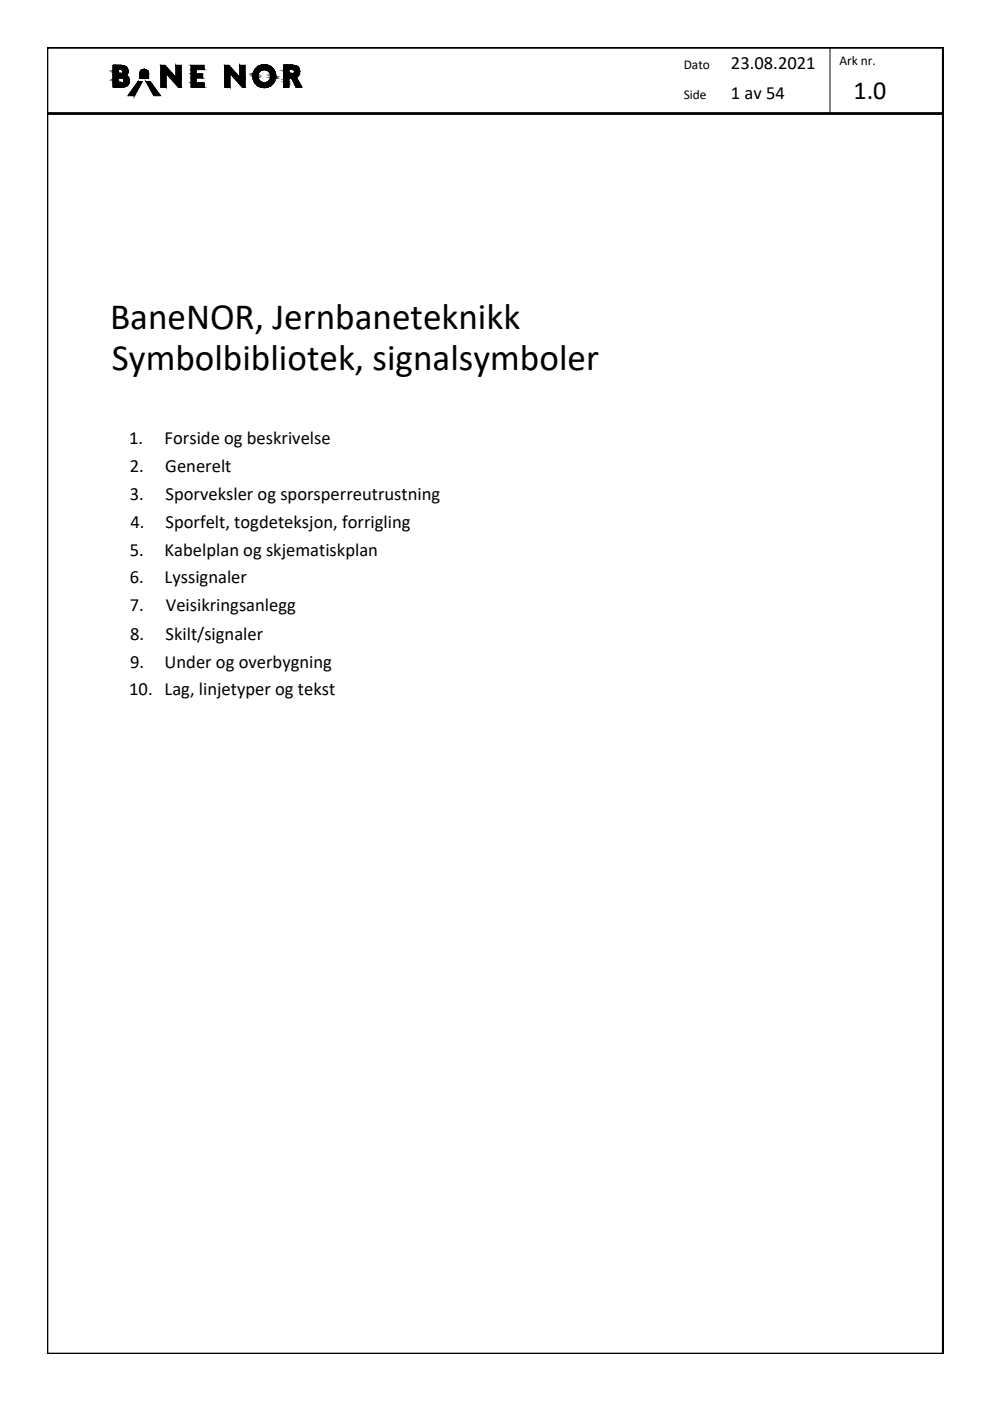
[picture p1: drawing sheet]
<svg xmlns="http://www.w3.org/2000/svg" width="210mm" height="297mm" viewBox="0 0 210 297" stroke-linecap="round" stroke-linejoin="round" font-family="sans-serif">
<!-- layer: RAMME -->
<path d="M10 10.1h190v276.9h-190zM10 24.1h189.9" fill="none" stroke="#000" stroke-width=".51"/>
<!-- layer: RAMME SYMBOLER -->
<g fill="none" stroke="#000" stroke-width=".21">
<path d="M24 13.9h.1M24.1 13.9l-.1 .1M24.3 13.9l-.3 .3M24.4 13.9l-.4 .4M24.6 13.9l-.6 .5M24.7 13.9l-.7 .7M24.8 13.9l-.8 .8M25 13.9l-1 1M25.1 15.6l-1.1 1.1M25.1 16.6l-1.1 1.1M25.1 16.7l-1.1 1.1M25.1 16.9l-1.1 1.1"/>
<path d="M25.1 17l-1.1 1.1M25.1 17.2l-1.1 1.1M25.1 17.3l-1.1 1.1M25.1 17.4l-1 1.1M25.1 17.6l-.9 .9M25.1 15.4l-1.1 1.2M25.1 15.3l-1.1 1.1M25.1 15.2l-1.1 1.1M25.1 15l-1.1 1.1M25.1 14.9l-1.1 1.1M25.1 15.7l-1.1 1.2M25.1 13.9l-1.1 1.1"/>
<path d="M25.2 17.6l-.9 .9M25.3 15.7l-1.3 1.3M25.3 13.9l-1.3 1.2M25.4 17.6l-.9 .9M25.4 15.7l-1.4 1.4M25.4 13.9l-1.4 1.4M25.5 17.6l-.9 .9M25.5 15.7l-1.5 1.6M25.5 13.9l-1.5 1.5M25.6 17.6l-.8 .9M25.7 13.9l-1.7 1.7M25.7 15.7l-1.7 1.7"/>
<path d="M25.8 17.6l-.9 .9M25.8 13.9l-1.8 1.8M26 17.6l-.9 .9M26 13.9l-2 2M26.1 13.9l-.8 .8M26.2 13.9l-.8 .8M26.3 14l-.8 .7M26.4 14l-.7 .7M26.5 14l-.7 .8M26.6 14.1l-.7 .7M26.7 14.1l-.7 .8M26.8 14.2l-.8 .8"/>
<path d="M26.8 16l-.7 .7M26.8 14.3l-.7 .8M26.9 16.1l-.7 .7M26.9 14.4l-.8 .8M26.9 15.8l-.1 .2M27 14.4l-.9 .9M27 16.1l-.8 .8M27 14.5l-3 3.1M27 16.2l-.7 .8M27.1 14.6l-2 2M27.1 15.6l-1.1 1M27.1 14.7l-1.8 1.9"/>
<path d="M27.1 14.8l-1.7 1.8M27.1 15.4l-1.2 1.2M27.1 16.3l-.8 .8M27.1 15l-1.6 1.6M27.1 15.1l-1.4 1.5M27.1 15.2l-1.3 1.4M27.2 16.3l-1 1M27.2 16.4l-2 2.1M27.3 16.5l-2 2M27.3 17.8l-.5 .5M27.3 16.6l-1.8 1.9M27.4 16.7l-1.8 1.8"/>
<path d="M27.4 19.9l.3 .4M27.4 16.8l-1.6 1.7M27.4 17.6l-.9 .8M27.4 16.9l-1.5 1.6M27.4 17.4l-1 1M27.4 17.1l-1.4 1.4M27.4 17.2l-1.2 1.3M27.4 19.9l.4 .4M27.5 19.8l.5 .5M27.5 19.7l.6 .6M27.6 19.6l.7 .7M27.7 19.5l.7 .8"/>
<path d="M27.7 19.5l.8 .8M27.8 19.4l.8 .8M27.8 19.3l.8 .8M27.9 19.2l.8 .8M28 19.1l.7 .8M28 19.1l.8 .7M28.1 19l.7 .7M28.1 18.9l.8 .7M28.2 18.8l.7 .7M28.3 18.7l.7 .7M28.3 18.6l.7 .8M28.4 18.5l.7 .8"/>
<path d="M28.4 18.5l.7 .7M28.5 18.4l.7 .7M28.6 18.3l.6 .7M28.6 18.2l.7 .7M28.7 18.1l.6 .7M28.7 18.1l.7 .6M28.8 18l.6 .6M28.9 17.9l.6 .6M28.9 17.8l.6 .6M29 17.7l.6 .6M29.1 17.6l.6 .6M29.1 17.5l.6 .6"/>
<path d="M29.2 17.4l.6 .6M29.3 17.3l.5 .6M29.4 17.3l.5 .5M29.5 17.3l.4 .4M29.7 17.3l.3 .3M29.8 17.3l.2 .2M30 17.3l.1 .1M30.1 14.8l-.3 .3M30.1 17.3h.1M30.2 14.8l-.5 .5M30.4 14.7l-.7 .8M30.6 14.7l-1 .9"/>
<path d="M30.7 14.7l-1.1 1.1M30.8 14.7l-1.2 1.2M30.9 14.8l-1.3 1.3M31 14.8l-1.4 1.4M31 17.3h.1M31.1 14.9l-1.5 1.4M31.2 17.3l-.1 .1M31.2 14.9l-1.6 1.6M31.3 15l-1.6 1.5M31.3 17.3l-.2 .2M31.3 15.1l-1.4 1.4M31.4 15.2l-1.4 1.3"/>
<path d="M31.4 15.3l-1.3 1.2M31.5 15.4l-1.2 1.1M31.5 17.3l-.3 .3M31.5 15.5l-1.1 1M31.5 15.6l-.9 .9M31.5 15.8l-.8 .7M31.5 15.9l-.6 .6M31.5 16.1l-.5 .4M31.5 16.2l-.4 .3M31.5 16.3l-.2 .2M31.5 16.5h-.1M31.6 17.3l-.4 .4"/>
<path d="M31.7 17.3l-.4 .5M31.9 17.3l-.6 .6M31.9 17.4l-.6 .6M32 17.5l-.6 .6M32 17.6l-.5 .6M32.1 17.7l-.6 .6M32.2 17.7l-.6 .6M32.2 17.8l-.6 .6M32.3 17.9l-.6 .6M32.3 18l-.6 .6M32.4 18.1l-.7 .6M32.5 18.1l-.7 .7"/>
<path d="M32.5 18.2l-.6 .7M32.6 18.3l-.7 .7M32.6 18.4l-.6 .7M32.7 18.5l-.7 .7M32.8 18.5l-.7 .8M32.8 18.6l-.7 .8M32.9 18.7l-.7 .7M32.9 18.8l-.7 .7M33 18.9l-.7 .7M33.1 19l-.8 .7M33.1 19.1l-.7 .7M33.2 19.1l-.8 .8"/>
<path d="M33.2 19.2l-.7 .8M33.3 19.3l-.8 .8M33.4 19.4l-.8 .8M33.4 19.5l-.8 .8M33.5 19.5l-.8 .8M33.5 19.6l-.6 .7M33.6 19.7l-.6 .6M33.7 19.8l-.6 .5M33.7 19.9l-.4 .4M33.8 19.9l-.4 .4M34.2 13.9h-.1M34.3 13.9l-.2 .2"/>
<path d="M34.5 13.9l-.4 .3M34.6 13.9l-.5 .5M34.7 13.9l-.6 .6M34.9 13.9l-.8 .7M35 13.9l-.9 .9M35.1 13.9l-1 1M35.1 14l-1 1.1M35.2 14.1l-1.1 1.1M35.2 16.9l-1.1 1.1M35.2 17l-1.1 1.2M35.2 17.2l-1.1 1.1M35.2 17.3l-1.1 1.2"/>
<path d="M35.2 17.5l-1 1M35.2 17.6l-.8 .9M35.2 17.8l-.7 .7M35.2 17.9l-.6 .6M35.2 18l-.4 .5M35.2 18.2l-.3 .3M35.2 18.3l-.1 .2M35.2 16.8l-1.1 1.1M35.2 16.6l-1.1 1.1M35.2 16.5l-1.1 1.1M35.2 16.3l-1.1 1.2M35.2 16.2l-1.1 1.1"/>
<path d="M35.2 16.1l-1.1 1.1M35.2 15.9l-1.1 1.1M35.2 15.8l-1.1 1.1M35.2 15.6l-1.1 1.2M35.3 14.2l-1.2 1.2M35.3 14.3l-1.2 1.2M35.4 14.3l-1.3 1.3M35.5 14.4l-1.4 1.4M35.5 14.5l-1.4 1.4M35.6 14.5l-1.5 1.6M35.7 14.6l-1.6 1.6M35.7 14.7l-1.6 1.6"/>
<path d="M35.8 14.8l-1.7 1.7M35.9 14.8l-1.8 1.8M35.9 14.9l-.6 .7M36 15l-.7 .7M36.1 15.1l-.7 .6M36.1 15.1l-.6 .7M36.2 15.2l-.7 .7M36.3 15.3l-.7 .7M36.3 15.4l-.6 .7M36.4 15.4l-.7 .7M36.5 15.5l-.7 .7M36.5 15.6l-.6 .7"/>
<path d="M36.6 15.7l-.7 .6M36.7 15.7l-.7 .7M36.7 15.8l-.6 .7M36.8 15.9l-.7 .7M36.9 16l-.7 .6M36.9 16.1l-.6 .6M37 16.1l-.7 .7M37.1 16.2l-.7 .7M37.1 16.3l-.7 .6M37.2 16.3l-.7 .7M37.4 13.9l-.1 .1M37.6 13.9l-.3 .2"/>
<path d="M37.7 13.9l-.4 .4M37.8 13.9l-.5 .5M38 13.9l-.7 .6M38.1 13.9l-.8 .8M38.3 13.9l-1 .9M38.4 13.9l-1.1 1.1M38.4 14l-1.1 1.1M38.4 14.1l-1.1 1.1M38.4 14.3l-1.1 1.1M38.4 14.4l-1.1 1.1M38.4 14.6l-1.1 1.1M38.4 14.7l-1.1 1.1"/>
<path d="M38.4 14.8l-1.1 1.2M38.4 15l-1.1 1.1M38.4 15.1l-1.1 1.1M38.4 15.3l-1.8 1.8M38.4 15.4l-1.7 1.8M38.4 15.5l-1.7 1.7M38.4 15.7l-1.6 1.6M38.4 15.8l-1.5 1.6M38.4 16l-1.5 1.5M38.4 16.1l-1.4 1.4M38.4 16.3l-1.3 1.3M38.4 16.4l-1.3 1.3"/>
<path d="M38.4 16.5l-1.2 1.3M38.4 16.7l-1.1 1.2M38.4 16.8l-1.1 1.1M38.4 17l-1 1M38.4 17.1l-1 1M38.4 17.3l-.9 .8M38.4 17.4l-.8 .8M38.4 17.5l-.7 .8M38.4 17.7l-.7 .7M38.4 17.8l-.6 .6M38.4 18l-.5 .5M38.4 18.1l-.3 .4"/>
<path d="M38.4 18.2l-.2 .3M38.4 18.4l-.1 .1M40.6 13.9h-.1M40.7 13.9l-.2 .2M40.9 13.9l-.4 .3M41 13.9l-.5 .5M41.1 13.9l-.6 .6M41.3 13.9l-.8 .7M41.4 13.9l-.9 .9M41.6 13.9l-1.1 1M41.6 15.2l-1.1 1.1M41.6 16.6l-1.1 1.1"/>
<path d="M41.6 16.8l-1.1 1.1M41.6 16.9l-1.1 1.1M41.6 17l-1.1 1.2M41.6 17.2l-1.1 1.1M41.6 17.3l-1.1 1.2M41.6 17.5l-1 1M41.6 15.5l-1.1 1.1M41.6 15.4l-1.1 1.1M41.6 15.1l-1.1 1.1M41.6 14.9l-1.1 1.2M41.6 14.8l-1.1 1.1M41.6 15.6l-1.1 1.2"/>
<path d="M41.7 17.6l-.9 .9M41.7 13.9l-1.2 1.2M41.8 15.6l-1.3 1.3M41.8 17.6l-.9 .9M41.8 13.9l-1.3 1.3M41.9 15.6l-1.4 1.4M42 17.6l-.9 .9M42 13.9l-1.5 1.5M42.1 15.6l-1.6 1.6M42.1 17.6l-.9 .9M42.1 13.9l-1.6 1.6M42.2 15.6l-1.7 1.7"/>
<path d="M42.2 17.6l-.8 .9M42.3 13.9l-1.8 1.7M42.3 15.6l-1.8 1.9M42.4 17.6l-.9 .9M42.4 13.9l-1.9 1.9M42.5 15.6l-2 2M42.5 17.6l-.9 .9M42.6 13.9l-.9 .9M42.6 15.6l-.9 .9M42.7 13.9l-.9 .9M42.7 17.6l-.9 .9M42.8 15.6l-.9 .9"/>
<path d="M42.8 17.6l-.9 .9M42.8 13.9l-.9 .9M42.9 15.6l-.9 .9M43 15.7l-.9 .8M43 15.9l-.7 .6M43 16l-.6 .5M43 16.1l-.4 .4M43 16.3l-.3 .2M43 16.4l-.2 .1M43 17.6l-.9 .9M43 13.9l-.9 .9M43.1 17.6l-.9 .9"/>
<path d="M43.1 13.9l-.9 .9M43.2 17.6l-.9 .9M43.3 14.7l-.1 .1M43.3 14.6l-.2 .2M43.3 14.4l-.4 .4M43.3 14.3l-.5 .5M43.3 14.1l-.7 .7M43.3 14l-.8 .8M43.3 13.9l-.9 .9M43.3 17.6l-.8 .9M43.3 17.8l-.7 .7M43.3 17.9l-.5 .6"/>
<path d="M43.3 18l-.4 .5M43.3 18.2l-.2 .3M43.3 18.3l-.1 .2M47.7 13.9h-.1M47.9 13.9l-.3 .2M48 13.9l-.4 .3M48.1 13.9l-.5 .5M48.3 13.9l-.7 .6M48.4 13.9l-.8 .7M48.6 13.9l-1 .9M48.6 13.9l-1 1M48.7 14l-1.1 1.1"/>
<path d="M48.7 14.1l-1.1 1.1M48.8 16.9l-1.2 1.1M48.8 17l-1.2 1.2M48.8 17.2l-1.2 1.1M48.8 17.3l-1.2 1.2M48.8 17.5l-1 1M48.8 17.6l-.9 .9M48.8 17.8l-.7 .7M48.8 17.9l-.6 .6M48.8 18l-.5 .5M48.8 18.2l-.3 .3M48.8 18.3l-.2 .2"/>
<path d="M48.8 18.4l-.1 .1M48.8 16.8l-1.2 1.1M48.8 16.6l-1.2 1.1M48.8 16.5l-1.2 1.1M48.8 16.3l-1.2 1.2M48.8 16.2l-1.2 1.1M48.8 16.1l-1.2 1.1M48.8 15.9l-1.2 1.1M48.8 15.8l-1.2 1.1M48.8 15.6l-1.2 1.1M48.8 14.2l-1.2 1.2M48.9 14.3l-1.3 1.2"/>
<path d="M49 14.3l-1.4 1.3M49 14.4l-1.4 1.4M49.1 14.5l-1.5 1.4M49.1 14.5l-1.5 1.6M49.2 14.6l-1.6 1.6M49.3 14.7l-1.7 1.6M49.4 14.8l-1.8 1.7M49.4 14.8l-1.8 1.8M49.5 14.9l-.7 .7M49.6 15l-.7 .7M49.6 15.1l-.7 .6M49.7 15.1l-.7 .7"/>
<path d="M49.7 15.2l-.6 .7M49.8 15.3l-.7 .7M49.9 15.4l-.7 .7M50 15.4l-.7 .7M50 15.5l-.7 .7M50.1 15.6l-.7 .7M50.1 15.7l-.6 .6M50.2 15.7l-.7 .7M50.3 15.8l-.7 .7M50.4 15.9l-.7 .7M50.4 16l-.7 .6M50.5 16.1l-.7 .6"/>
<path d="M50.5 16.1l-.6 .7M50.6 16.2l-.7 .7M50.7 16.3l-.7 .6M50.7 16.3l-.6 .7M51 13.9l-.2 .1M51.1 13.9l-.3 .2M51.2 13.9l-.4 .4M51.4 13.9l-.6 .5M51.5 13.9l-.7 .6M51.7 13.9l-.9 .8M51.8 13.9l-1 .9M52 13.9l-1.2 1.1"/>
<path d="M52 14l-1.2 1.1M52 14.1l-1.2 1.1M52 14.3l-1.2 1.1M52 14.4l-1.2 1.1M52 14.6l-1.2 1.1M52 14.7l-1.2 1.1M52 14.8l-1.2 1.2M52 15l-1.2 1.1M52 15.1l-1.2 1.1M52 15.3l-1.9 1.8M52 15.4l-1.8 1.8M52 15.5l-1.7 1.7"/>
<path d="M52 15.7l-1.7 1.6M52 15.8l-1.6 1.6M52 16l-1.5 1.5M52 16.1l-1.5 1.4M52 16.3l-1.4 1.3M52 16.4l-1.3 1.3M52 16.5l-1.3 1.3M52 16.7l-1.2 1.2M52 16.8l-1.1 1.1M52 17l-1.1 1M52 17.1l-1 1M52 17.2l-.9 .9"/>
<path d="M52 17.4l-.9 .8M52 17.5l-.8 .8M52 17.7l-.7 .7M52 17.8l-.7 .6M52 18l-.5 .5M52 18.1l-.4 .4M52 18.2l-.2 .3M52 18.4l-.1 .1M54.6 14.2l-.5 .5M54.7 16.3l-.9 .9M54.7 16.2l-.9 .8M54.7 16l-1 .9"/>
<path d="M54.7 16.4l-.9 .8M54.7 15.8l-1 1M54.7 16.5l-.8 .8M54.7 16.6l-.7 .8M54.7 15.6l-1 1.1M54.8 14l-.9 .9M54.8 16.7l-.8 .8M54.8 16.8l-.7 .8M54.9 16.9l-.8 .8M54.9 17l-.7 .7M55 17.1l-.7 .7M55.1 17.2l-.8 .7"/>
<path d="M55.1 13.9l-1.3 1.3M55.2 17.2l-.8 .8M55.2 17.3l-.7 .7M55.3 13.8l-1.6 1.6M55.3 17.3l-.7 .8M55.4 17.4l-.7 .7M55.5 13.8l-1.8 1.8M55.5 17.4l-.8 .8M55.6 17.5l-.8 .8M55.7 13.7l-2.1 2.1M55.7 17.5l-.8 .8M55.8 13.7l-2.2 2.2"/>
<path d="M55.9 17.5l-.9 .9M56 17.5l-.9 .9M56 13.7l-2.4 2.4M56.1 13.7l-2.5 2.5M56.1 17.5l-.9 .9M56.3 13.7l-2.7 2.7M56.3 17.5l-1 1M56.4 13.7l-2.8 2.8M56.5 17.4l-1.1 1.1M56.5 13.7l-2.9 2.9M56.6 13.8l-1.1 1.1M56.7 17.3l-1.2 1.2"/>
<path d="M56.7 13.8l-1 1M56.8 13.9l-.9 .9M56.9 13.9l-.9 .9M57 13.9l-.8 .9M57.1 14l-.8 .8M57.2 14l-.8 .8M57.3 16.9l-.5 .5M57.3 14.1l-.8 .7M57.4 14.1l-.8 .8M57.5 14.2l-.8 .8M57.6 14.3l-.8 .7M57.6 14.3l-.7 .8"/>
<path d="M57.7 14.4l-.7 .7M57.8 14.4l-.8 .8M57.8 14.5l-.7 .8M57.9 14.6l-.7 .8M58 14.7l-.8 .7M58 14.8l-.7 .7M58.1 17.5l-.7 .7M58.1 14.8l-.8 .8M58.1 14.9l-.8 .8M58.2 17.3l-1 1M58.2 15l-.8 .8M58.3 15.1l-.9 .9"/>
<path d="M58.3 15.2l-.9 .9M58.3 17l-1.4 1.4M58.3 15.3l-.9 .9M58.4 15.4l-1 1M58.4 16.8l-1.7 1.7M58.4 15.5l-1.1 1.1M58.4 15.6l-1.2 1.2M58.4 16.6l-1.9 1.9M58.4 15.8l-2.8 2.7M58.4 16.5l-2 2.1M58.5 15.9l-2.7 2.7M58.5 16l-2.6 2.6"/>
<path d="M58.5 16.2l-2.5 2.4M58.5 16.3l-2.3 2.3M60.2 13.9h-.1M60.3 13.9l-.2 .2M60.5 13.9l-.4 .3M60.6 13.9l-.5 .5M60.7 13.9l-.6 .6M60.9 13.9l-.8 .7M61 13.9l-.9 .9M61.2 13.9l-1.1 1M61.2 16.6l-1.1 1.1M61.2 16.8l-1.1 1.1"/>
<path d="M61.2 16.9l-1.1 1.1M61.2 17l-1.1 1.2M61.2 17.2l-1.1 1.1M61.2 17.3l-1.1 1.2M61.2 17.5l-.9 1M61.2 17.6l-.8 .9M61.2 17.8l-.7 .7M61.2 17.9l-.5 .6M61.2 18l-.4 .5M61.2 18.2l-.2 .3M61.2 18.3l-.1 .2M61.2 15.6l-1.1 1.1"/>
<path d="M61.2 15.5l-1.1 1.1M61.2 15.4l-1.1 1.1M61.2 15.2l-1.1 1.1M61.2 15.1l-1.1 1.1M61.2 14.9l-1.1 1.2M61.2 14.8l-1.1 1.1M61.3 13.9l-1.2 1.2M61.3 15.7l-1.2 1.2M61.4 13.9l-1.3 1.3M61.5 15.7l-1.4 1.3M61.6 13.9l-1.5 1.5M61.6 15.7l-1.5 1.5"/>
<path d="M61.7 13.9l-1.6 1.6M61.8 15.7l-1.7 1.6M61.9 13.9l-1.8 1.7M61.9 15.7l-1.8 1.8M62 13.9l-1.9 1.9M62 15.7l-1.9 1.9M62.2 13.9l-.9 .8M62.3 13.9l-.9 .8M62.4 13.9l-.8 .8M62.5 13.9l-.8 .8M62.7 13.9l-.9 .8M62.8 14l-.8 .7"/>
<path d="M62.8 16.4l-.7 .8M62.9 14l-.8 .8M62.9 16.5l-.7 .7M62.9 16.6l-.7 .7M62.9 14.1l-.7 .7M63 16.7l-.7 .7M63 16.8l-.7 .7M63 14.1l-.7 .8M63.1 16.9l-.7 .7M63.1 14.2l-.7 .7M63.1 17l-.7 .7M63.2 17.1l-.8 .7"/>
<path d="M63.2 14.2l-.8 .8M63.2 17.2l-.7 .7M63.3 16.1l-.2 .1M63.3 14.3l-.9 .8M63.3 17.3l-.8 .7M63.3 14.4l-.9 .9M63.4 17.3l-.8 .8M63.4 14.5l-2.1 2.1M63.4 15.9l-.5 .4M63.4 17.4l-.8 .8M63.4 14.6l-2 2M63.5 14.7l-1.9 1.9"/>
<path d="M63.5 17.5l-.8 .8M63.5 15.6l-1.4 1.4M63.5 14.8l-1.8 1.8M63.5 17.6l-.8 .8M63.5 14.9l-1.7 1.7M63.5 15.3l-1.5 1.6M63.5 15.5l-1.5 1.5M63.5 15l-1.6 1.7M63.5 15.2l-1.5 1.6M63.5 17.7l-.7 .8M63.6 17.8l-.7 .7M63.6 17.9l-.5 .6"/>
<path d="M63.7 18l-.5 .5M63.8 18.1l-.4 .4M63.8 18.1l-.3 .4M63.9 18.3l-.3 .2M63.9 18.3l-.1 .2M64 18.4l-.1 .1M176 10.1v14M27.2 20.2l.1 .1M27.2 20.1l.2 .2M27.3 20l.3 .3M33.8 20l-.2 .3M33.9 20.1l-.2 .2"/>
<path d="M34 20.2l-.1 .1"/>
</g>
<g fill="#000" stroke="#000" stroke-width=".21">
<path d="M25.6 15.7h1.4zM25.8 16.6h1.5zM25.8 17.6h1.6zM26.1 15.4h1zM34.1 15.5h1.1v3zM36 16.5h2.4v2zM40.5 17.6h2.8v.9zM47.6 15.5h1.2v3zM49.6 16.5h2.4v2zM55.5 18.5h1zM55.8 13.7h.5zM60.1 18.5h.2z"/>
<path d="M62 14.7h1.5zM62.2 14.8h1.3z"/>
<path d="M24 17.6h1.1zM24 17.6h1.1z"/>
<path d="M24 14.7h1.1zM24 14.7h1.1z"/>
<path d="M24 14.7l1.1 .1zM24 14.7l1.1 .1z"/>
<path d="M24 14.8l1.1 .1zM24 14.8l1.1 .1z"/>
<path d="M24 14.9l1.1 .1v-.1zM24 14.9l1.1 .1h-1.1z"/>
<path d="M24 15l1.1 .3v-.3zM24 15l1.1 .3h-1.1z"/>
<path d="M24 15.3l1.1 .2v-.2zM24 15.3l1.1 .2h-1.1z"/>
<path d="M24 15.5l1.1 .1zM24 15.5l1.1 .1z"/>
<path d="M24 15.6l1.1 .1zM24 15.6l1.1 .1z"/>
<path d="M24 16.6h1.1zM24 16.6h1.1z"/>
<path d="M24 16.6h1.1zM24 16.6h1.1z"/>
<path d="M24 16.6l1.1 .1zM24 16.6l1.1 .1z"/>
<path d="M24 16.7l1.1 .2v-.2zM24 16.7l1.1 .2h-1.1z"/>
<path d="M24 16.9l1.1 .3v-.3zM24 16.9l1.1 .3h-1.1z"/>
<path d="M24 17.2l1.1 .2v-.2zM24 17.2l1.1 .2h-1.1z"/>
<path d="M24 17.4l1.1 .1zM24 17.4l1.1 .1z"/>
<path d="M24 17.5l1.1 .1zM24 17.5l1.1 .1z"/>
<path d="M24 15.7h1.1zM24 15.7h1.1z"/>
<path d="M24 13.9h1.8zM24 13.9h1.8z"/>
<path d="M24 13.9h2zM24 13.9h2z"/>
<path d="M24 13.9l2.4 .1zM24 13.9l2.4 .1z"/>
<path d="M24 14l2.6 .1-.2-.1zM24 14l2.6 .1h-2.6z"/>
<path d="M24 18.4h2.4zM24 18.4l2.1 .1z"/>
<path d="M24 14.1l2.8 .2-.2-.2zM24 14.1l2.8 .2h-2.8z"/>
<path d="M24 18.4h2.6zM24 18.4h2.4z"/>
<path d="M24 16h2.7zM24 16h2.8z"/>
<path d="M24 16h2.8zM24 16h2.8z"/>
<path d="M24 16l2.8 .1zM24 16l2.8 .1z"/>
<path d="M24 15.9h2.8zM24 15.9l2.8 .1z"/>
<path d="M24 14.3l3 .1-.2-.1zM24 14.3l3 .1h-3z"/>
<path d="M24 16.1h2.9zM24 16.1h2.9z"/>
<path d="M24 18.3h2.8zM24 18.3l2.6 .1z"/>
<path d="M24 15.9h2.9zM24 15.9h2.8z"/>
<path d="M24 15.8h2.9zM24 15.8l2.9 .1z"/>
<path d="M24 16.1l3.1 .1-.2-.1zM24 16.1l3.1 .1h-3.1z"/>
<path d="M24 14.4l3.1 .3-.1-.3zM24 14.4l3.1 .3h-3.1z"/>
<path d="M25.7 15.7h1.3zM25.6 15.7h1.4zM25.6 15.7h1.4z"/>
<path d="M25.6 15.7h1.4zM25.6 15.7h1.4z"/>
<path d="M24 15.7h3zM24 15.7l2.9 .1z"/>
<path d="M25.8 15.6h1.2zM25.7 15.7h1.3z"/>
<path d="M24 18.1l2.8 .2 .2-.2zM24 18.1l2.8 .2h-2.8z"/>
<path d="M25.9 15.6h1.2zM25.8 15.6h1.2z"/>
<path d="M24 14.7h3.1zM24 14.7h3.1z"/>
<path d="M25.6 14.7h1.5zM25.6 14.7h1.5z"/>
<path d="M25.6 14.7h1.5zM25.6 14.7h1.5z"/>
<path d="M25.9 15.5h1.2zM25.9 15.6h1.2z"/>
<path d="M25.7 14.7l1.4 .1zM25.7 14.7l1.4 .1z"/>
<path d="M25.8 14.8l1.3 .1zM25.8 14.8l1.3 .1z"/>
<path d="M26 15.5h1.1zM26 15.5h1.1z"/>
<path d="M24 16.2l3.2 .2-.1-.2zM24 16.2l3.2 .2h-3.2z"/>
<path d="M25.9 14.9h1.2zM25.9 14.9h1.2z"/>
<path d="M26 14.9l1.1 .1zM26 14.9l1.1 .1z"/>
<path d="M26 15l1.1 .1v-.1zM26 15l1.1 .1h-1z"/>
<path d="M26.1 15.1h1zM26.1 15.1h1z"/>
<path d="M26.1 15.1l1 .1zM26.1 15.1l1 .1z"/>
<path d="M26.1 15.2h1zM26.1 15.2h1zM26.1 15.2h1zM26.1 15.2h1zM26.1 15.2h1zM26.1 15.2h1zM26.1 15.2h1zM26.1 15.2h1z"/>
<path d="M26.1 15.2l1 .2v-.2zM26.1 15.2l1 .2h-1zM26 15.4h1.1z"/>
<path d="M26 15.4l1.1 .1v-.1zM26 15.4l1.1 .1h-1.1z"/>
<path d="M24 17.9l3 .2 .2-.2zM24 17.9l3 .2h-3z"/>
<path d="M24 16.4l3.3 .2-.1-.2zM24 16.4l3.3 .2h-3.3z"/>
<path d="M25.8 16.6h1.5zM25.8 16.6h1.5zM25.8 16.6h1.5z"/>
<path d="M25.9 16.6h1.4zM25.9 16.6h1.4z"/>
<path d="M26 16.6h1.3zM26 16.6h1.3z"/>
<path d="M26 16.6l1.3 .1zM26 16.6l1.3 .1z"/>
<path d="M24 17.7l3.2 .2 .1-.2zM24 17.7l3.2 .2h-3.2z"/>
<path d="M26.1 16.7l1.3 .1-.1-.1zM26.1 16.7l1.3 .1h-1.2z"/>
<path d="M26 17.6h1.4zM25.8 17.6h1.6zM25.8 17.6h1.6z"/>
<path d="M25.8 17.6h1.6zM25.8 17.6h1.6z"/>
<path d="M24 17.6h3.4zM24 17.6l3.3 .1z"/>
<path d="M26.2 16.8l1.2 .1zM26.2 16.8l1.2 .1z"/>
<path d="M26.1 17.5h1.3zM26 17.6h1.4z"/>
<path d="M26.2 16.9l1.2 .1v-.1zM26.2 16.9l1.2 .1h-1.1z"/>
<path d="M26.3 17h1.1zM26.3 17h1.1z"/>
<path d="M26.2 17.4l1.2 .1zM26.2 17.4l1.2 .1h-1.3z"/>
<path d="M26.1 17.5h1.3zM26.1 17.5h1.3z"/>
<path d="M26.3 17l1.1 .1zM26.3 17l1.1 .1zM26.3 17.1h1.1zM26.3 17.1h1.1zM26.3 17.1h1.1zM26.3 17.1h1.1z"/>
<path d="M26.3 17.1h1.1zM26.3 17.1h1.1z"/>
<path d="M26.3 17.1l1.1 .1zM26.3 17.1l1.1 .1z"/>
<path d="M26.3 17.2h1.1zM26.3 17.2h1.1z"/>
<path d="M26.3 17.2l1.1 .2v-.2zM26.3 17.2l1.1 .2h-1.2z"/>
<path d="M29.3 17.3l-.8 3 1.6-3zM29.3 17.3l-.8 3h-1.4z"/>
<path d="M30.5 14.7h.2zM30.4 14.7h.3z"/>
<path d="M30.4 14.7h.4zM30.4 14.7h.4z"/>
<path d="M30.4 14.7h.4zM30.3 14.7h.5z"/>
<path d="M30.3 14.7l.7 .1zM30.1 14.8h.9z"/>
<path d="M30.1 14.8l1 .1zM30.1 14.9h1z"/>
<path d="M30.1 14.9l1.1 .1zM29.9 15h1.3z"/>
<path d="M29.9 15h1.4zM29.9 15h1.4z"/>
<path d="M29.9 15l1.5 .2-.1-.2zM29.9 15l1.5 .2h-1.6z"/>
<path d="M29.8 15.2l1.6 .1zM29.8 15.2l1.6 .1z"/>
<path d="M29.7 15.3l1.8 .1-.1-.1zM29.7 15.3l1.8 .1h-1.8z"/>
<path d="M29.7 15.4l1.8 .1zM29.7 15.4l1.8 .1z"/>
<path d="M29.6 16.5h1.9zM29.6 16.5h1.9z"/>
<path d="M29.7 15.5l1.8 .1zM29.7 15.5l1.8 .1z"/>
<path d="M29.6 15.6h1.9zM29.6 15.6h1.9z"/>
<path d="M29.6 15.6h1.9zM29.6 15.6h1.9zM29.6 15.6h1.9zM29.6 15.6h1.9zM29.6 15.6h1.9zM29.6 15.6h1.9zM29.6 15.6h1.9zM29.6 15.6h1.9z"/>
<path d="M29.6 15.6h1.9zM29.6 15.6h1.9z"/>
<path d="M29.6 15.6l1.9 .1zM29.6 15.6l1.9 .1z"/>
<path d="M29.6 15.7h1.9zM29.6 15.7h1.9z"/>
<path d="M29.6 15.7h1.9zM29.6 15.7h1.9z"/>
<path d="M29.6 15.7l1.9 .1zM29.6 15.7l1.9 .1z"/>
<path d="M29.6 15.8h1.9zM29.6 15.8h1.9z"/>
<path d="M29.6 15.8l1.9 .2v-.2zM29.6 15.8l1.9 .2h-1.9z"/>
<path d="M29.6 16l1.9 .1zM29.6 16l1.9 .1z"/>
<path d="M29.6 16.1l1.9 .2v-.2zM29.6 16.1l1.9 .2h-1.9z"/>
<path d="M29.6 16.3h1.9zM29.6 16.3h1.9z"/>
<path d="M29.6 16.3l1.9 .1zM29.6 16.3l1.9 .1z"/>
<path d="M29.6 16.4l1.9 .1zM29.6 16.4l1.9 .1z"/>
<path d="M29.6 16.5h1.9zM29.6 16.5h1.9z"/>
<path d="M29.6 16.5h1.9zM29.6 16.5h1.9z"/>
<path d="M29.6 16.5h1.9zM29.6 16.5h1.9z"/>
<path d="M31 17.3l3 3-2.1-3zM31 17.3l3 3h-1.4z"/>
<path d="M34.1 13.9l2.4 1.6-1.5-1.6zM34.1 13.9l2.4 1.6h-2.4z"/>
<path d="M34.1 18.5h1.1zM34.1 15.5l1.1 3h-1.1z"/>
<path d="M35.2 15.5l2.1 1-.8-1zM35.2 15.5l2.1 1h-1.3z"/>
<path d="M37.3 13.9l1.1 2.6v-2.6zM37.3 13.9l1.1 2.6h-1.1z"/>
<path d="M37.8 18.5h.6zM36 16.5l2.4 2h-.6z"/>
<path d="M40.5 14.8l1.1 .8v-.8zM40.5 14.8l1.1 .8h-1.1z"/>
<path d="M40.5 16.5l1.1 1.1v-1.1zM40.5 16.5l1.1 1.1h-1.1z"/>
<path d="M40.5 15.6l2.5 .9v-.9zM40.5 15.6l2.5 .9h-2.5z"/>
<path d="M40.5 13.9l2.8 .9v-.9zM40.5 13.9l2.8 .9h-2.8z"/>
<path d="M40.5 18.5h2.8zM40.5 17.6l2.8 .9h-2.8z"/>
<path d="M47.6 13.9l2.4 1.6-1.5-1.6zM47.6 13.9l2.4 1.6h-2.4z"/>
<path d="M47.6 18.5h1.2zM47.6 15.5l1.2 3h-1.2z"/>
<path d="M48.8 15.5l2 1-.8-1zM48.8 15.5l2 1h-1.2z"/>
<path d="M50.8 13.9l1.2 2.6v-2.6zM50.8 13.9l1.2 2.6h-1.2z"/>
<path d="M51.4 18.5h.6zM49.6 16.5l2.4 2h-.6z"/>
<path d="M53.6 16.1l1.1 .3v-.3zM53.6 16.1l1.1 .3h-1.1z"/>
<path d="M53.6 15.9h1.1zM53.6 15.9h1.1z"/>
<path d="M53.6 15.9l1.1 .2v-.2zM53.6 15.9l1.1 .2h-1.1z"/>
<path d="M53.6 16.4h1.1zM53.6 16.4h1.1z"/>
<path d="M53.6 16.4l1.1 .2v-.2zM53.6 16.4l1.1 .2h-1.1z"/>
<path d="M53.6 15.6l1.1 .3v-.3zM53.6 15.6l1.1 .3h-1.1z"/>
<path d="M53.6 16.6l1.2 .1zM53.6 16.6l1.2 .1z"/>
<path d="M53.7 15.6h1.1zM53.7 15.6h1z"/>
<path d="M53.7 16.7l1.2 .2-.1-.2zM53.7 16.7l1.2 .2h-1.2z"/>
<path d="M53.7 15.4l1.1 .2 .1-.2zM53.7 15.4l1.1 .2h-1.1z"/>
<path d="M53.7 16.9h1.2zM53.7 16.9h1.2z"/>
<path d="M53.7 15.4h1.2zM53.7 15.4h1.2z"/>
<path d="M53.7 16.9l1.3 .2-.1-.2zM53.7 16.9l1.3 .2h-1.2z"/>
<path d="M53.8 15.2l1.1 .2 .1-.2zM53.8 15.2l1.1 .2h-1.2z"/>
<path d="M53.8 17.1h1.3zM53.8 17.1h1.3z"/>
<path d="M53.8 15.2h1.3zM53.8 15.2h1.2z"/>
<path d="M53.8 17.1l1.5 .2-.2-.2zM53.8 17.1l1.5 .2h-1.4z"/>
<path d="M53.9 15h1.4zM53.9 15h1.4z"/>
<path d="M53.9 15l1.2 .2 .2-.2zM53.9 15l1.2 .2h-1.3z"/>
<path d="M53.9 17.3h1.4zM53.9 17.3h1.4z"/>
<path d="M53.9 17.3l1.6 .1-.2-.1zM53.9 17.3l1.6 .1h-1.5z"/>
<path d="M54 14.9l1.3 .1 .2-.1zM54 14.9l1.3 .1h-1.4z"/>
<path d="M54 17.4l1.8 .1zM54 17.4l1.8 .1z"/>
<path d="M55.5 18.5l.8 .1zM55.8 18.6h.5z"/>
<path d="M54 14.8h1.8zM54 14.8l1.5 .1z"/>
<path d="M54 17.5h1.9zM54 17.5h1.9z"/>
<path d="M54 14.8h1.9zM54 14.8h1.8z"/>
<path d="M54 17.5h2zM54 17.5h2z"/>
<path d="M54 14.8h2zM54 14.8h1.9z"/>
<path d="M55.8 13.7l.7 .1zM55.5 13.8h1z"/>
<path d="M55.5 13.8h1.2zM55.3 13.8h1.4z"/>
<path d="M55.3 13.8l1.7 .1zM55.1 13.9h1.9z"/>
<path d="M55.3 18.5h1.4zM55.3 18.5h1.2z"/>
<path d="M55.1 13.9l2.1 .1zM54.9 14h2.3z"/>
<path d="M55.1 18.4h1.9zM55.1 18.4l1.6 .1z"/>
<path d="M54.9 14l2.5 .1-.2-.1zM54.7 14.1l.2-.1 2.5 .1z"/>
<path d="M54.9 18.3h2.3zM54.9 18.3l2.1 .1z"/>
<path d="M54.7 14.1l2.9 .2-.2-.2zM54.5 14.3l.2-.2 2.9 .2z"/>
<path d="M54.7 18.2l2.5 .1 .2-.1zM54.7 18.2l2.5 .1h-2.3z"/>
<path d="M54.5 14.3l3.3 .1-.2-.1zM54.3 14.4l.2-.1 3.3 .1z"/>
<path d="M54.5 18l2.9 .2 .2-.2zM54.5 18l2.9 .2h-2.7z"/>
<path d="M54.3 14.4l3.6 .2-.1-.2zM54.3 14.4l3.6 .2h-3.8z"/>
<path d="M54.3 17.9l3.3 .1 .2-.1zM54.3 17.9l3.3 .1h-3.1z"/>
<path d="M54.1 14.6l3.9 .2-.1-.2zM54.1 14.6l3.9 .2h-4z"/>
<path d="M54.1 17.7l3.7 .2 .1-.2zM54.1 17.7l3.7 .2h-3.5z"/>
<path d="M56 14.8h2.1zM56 14.8h2.1z"/>
<path d="M54 17.5l3.9 .2 .1-.2zM54 17.5l3.9 .2h-3.8z"/>
<path d="M56.2 14.8h1.9zM56.2 14.8h1.9z"/>
<path d="M56.3 14.8l1.8 .1zM56.3 14.8l1.8 .1z"/>
<path d="M56.3 17.5h1.8zM56.2 17.5h1.9z"/>
<path d="M56.2 17.5h1.9zM56 17.5h2z"/>
<path d="M56.6 14.9l1.6 .1-.1-.1zM56.6 14.9l1.6 .1h-1.4z"/>
<path d="M56.6 17.4h1.5zM56.3 17.5h1.8z"/>
<path d="M56.8 15h1.4zM56.8 15h1.4z"/>
<path d="M56.8 17.3l1.3 .1 .1-.1zM56.6 17.4l.2-.1 1.3 .1z"/>
<path d="M56.8 15l1.5 .2-.1-.2zM56.8 15l1.5 .2h-1.3z"/>
<path d="M56.8 17.3h1.4zM56.8 17.3h1.4z"/>
<path d="M57 15.2h1.3zM57 15.2h1.3z"/>
<path d="M57 15.2l1.3 .2v-.2zM57 15.2l1.3 .2h-1.1z"/>
<path d="M57 17.1h1.3zM57 17.1h1.3z"/>
<path d="M57 17.1l1.2 .2 .1-.2zM56.8 17.3l.2-.2 1.2 .2z"/>
<path d="M57.2 15.4h1.2zM57.2 15.4h1.2z"/>
<path d="M57.2 16.9l1.1 .2v-.2zM57.2 16.9l1.1 .2h-1.3z"/>
<path d="M57.2 15.4l1.2 .2v-.2zM57.2 15.4l1.2 .2h-1.1z"/>
<path d="M57.2 16.9h1.2zM57.2 16.9h1.1z"/>
<path d="M57.3 15.6h1.1zM57.3 15.6h1.1z"/>
<path d="M57.3 16.7l1.1 .2v-.2zM57.3 16.7l1.1 .2h-1.2z"/>
<path d="M57.3 15.6l1.2 .3-.1-.3zM57.3 15.6l1.2 .3h-1.1z"/>
<path d="M57.3 16.6h1.1zM57.3 16.6l1.1 .1z"/>
<path d="M57.4 15.9h1.1zM57.4 15.9h1.1z"/>
<path d="M57.4 15.9l1.1 .2v-.2zM57.4 15.9l1.1 .2h-1.1z"/>
<path d="M57.4 16.1l1.1 .3v-.3zM57.4 16.1l1.1 .3h-1.1z"/>
<path d="M57.4 16.4h1.1zM57.4 16.4h1.1z"/>
<path d="M57.4 16.4l1 .2 .1-.2zM57.4 16.4l1 .2h-1.1z"/>
<path d="M60.1 13.9h2zM60.1 13.9h2z"/>
<path d="M60.1 15.7h1.1zM60.1 15.7h1.1z"/>
<path d="M60.1 16.6h1.1zM60.1 16.6h1.1z"/>
<path d="M60.1 18.5h.2zM60.1 18.5h.3z"/>
<path d="M60.1 18.5h.3zM60.1 18.5h.8z"/>
<path d="M60.1 18.5h.8zM60.1 18.5h1z"/>
<path d="M60.1 18.5h1zM60.1 18.5h1.1z"/>
<path d="M60.1 18.5h1.1zM60.1 18.5h1.1z"/>
<path d="M60.1 18.5h1.1zM60.1 18.5h1.1z"/>
<path d="M60.1 14.7l1.1 .1zM60.1 14.7l1.1 .1z"/>
<path d="M60.1 14.8h1.1zM60.1 14.8h1.1zM60.1 14.8h1.1zM60.1 14.8h1.1z"/>
<path d="M60.1 14.8l1.1 .1zM60.1 14.8l1.1 .1z"/>
<path d="M60.1 14.9l1.1 .1v-.1zM60.1 14.9l1.1 .1h-1.1z"/>
<path d="M60.1 15l1.1 .3v-.3zM60.1 15l1.1 .3h-1.1z"/>
<path d="M60.1 15.3h1.1zM60.1 15.3h1.1z"/>
<path d="M60.1 15.3l1.1 .2v-.2zM60.1 15.3l1.1 .2h-1.1z"/>
<path d="M60.1 15.5l1.1 .1zM60.1 15.5l1.1 .1z"/>
<path d="M60.1 15.6l1.1 .1zM60.1 15.6l1.1 .1z"/>
<path d="M60.1 16.6h1.1zM60.1 16.6h1.1z"/>
<path d="M60.1 16.6l1.1 .1zM60.1 16.6l1.1 .1z"/>
<path d="M60.1 16.7l1.1 .2v-.2zM60.1 16.7l1.1 .2h-1.1z"/>
<path d="M60.1 16.9h1.1zM60.1 16.9h1.1z"/>
<path d="M60.1 16.9l1.1 .4v-.4zM60.1 16.9l1.1 .4h-1.1z"/>
<path d="M60.1 17.3l1.1 .1zM60.1 17.3l1.1 .1z"/>
<path d="M60.1 17.4l1.1 .4v-.4zM60.1 17.4l1.1 .4h-1.1z"/>
<path d="M60.1 17.8h1.1zM60.1 17.8h1.1z"/>
<path d="M60.1 17.8l1.1 .2v-.2zM60.1 17.8l1.1 .2h-1.1z"/>
<path d="M60.1 18h1.1zM60.1 18h1.1z"/>
<path d="M60.1 18l1.1 .1v-.1zM60.1 18l1.1 .1h-1.1z"/>
<path d="M60.1 18.1l1.1 .1zM60.1 18.1l1.1 .1z"/>
<path d="M60.1 18.2l1.1 .1zM60.1 18.2l1.1 .1z"/>
<path d="M60.1 18.3h1.1zM60.1 18.3h1.1z"/>
<path d="M60.1 18.3l1.1 .1zM60.1 18.3l1.1 .1z"/>
<path d="M60.1 18.4h1.1zM60.1 18.4h1.1z"/>
<path d="M60.1 18.4h1.1zM60.1 18.4h1.1z"/>
<path d="M60.1 18.4l1.1 .1zM60.1 18.4l1.1 .1z"/>
<path d="M61.8 16.6h1.1zM61.8 16.6h1.1z"/>
<path d="M62 15.7h1.5zM62 15.7h1.5zM62 15.7h1.5z"/>
<path d="M60.1 13.9h2zM60.1 13.9h2z"/>
<path d="M60.1 13.9h2.1zM60.1 13.9h2.1z"/>
<path d="M60.1 13.9h2.1zM60.1 13.9h2.1z"/>
<path d="M60.1 13.9h2.3zM60.1 13.9h2.3z"/>
<path d="M60.1 13.9h2.4zM60.1 13.9h2.4z"/>
<path d="M62.5 18h1.2zM62.5 18h1.2z"/>
<path d="M60.1 13.9h2.5zM60.1 13.9h2.5z"/>
<path d="M60.1 13.9l2.7 .1zM60.1 13.9l2.7 .1z"/>
<path d="M62.7 18.3h1.2zM62.7 18.3h1.2z"/>
<path d="M60.1 14h2.7zM60.1 14h2.7z"/>
<path d="M60.1 14l2.9 .1zM60.1 14l2.9 .1z"/>
<path d="M60.1 16.4h2.7zM60.1 16.4h2.7z"/>
<path d="M60.1 16.4l2.8 .1zM60.1 16.4l2.8 .1z"/>
<path d="M60.1 16.4h2.7zM60.1 16.4h2.7zM60.1 16.4h2.7zM60.1 16.4h2.7z"/>
<path d="M60.1 16.4h2.8zM60.1 16.4h2.7z"/>
<path d="M60.1 16.5l2.8 .1zM60.1 16.5l2.8 .1z"/>
<path d="M61.8 16.6h1.1zM61.8 16.6h1.1z"/>
<path d="M61.9 16.6l1 .1zM61.9 16.6l1 .1z"/>
<path d="M61.9 16.7h1.1zM61.9 16.7h1.1z"/>
<path d="M60.1 14.1h2.9zM60.1 14.1h2.9z"/>
<path d="M60.1 16.3h2.9zM60.1 16.3l2.8 .1z"/>
<path d="M61.9 16.7l1.2 .1zM61.9 16.7l1.2 .1z"/>
<path d="M60.1 14.1h3zM60.1 14.1h3z"/>
<path d="M62 16.8l1.1 .1zM62 16.8l1.1 .1z"/>
<path d="M60.1 14.1l3.1 .2zM60.1 14.1l3.1 .2z"/>
<path d="M62 16.9l1.2 .1-.1-.1zM62 16.9l1.2 .1h-1.1z"/>
<path d="M60.1 16.2l2.9 .1 .2-.1zM60.1 16.2l2.9 .1h-2.9z"/>
<path d="M62.1 17l1.1 .1zM62.1 17l1.1 .1z"/>
<path d="M60.1 14.3h3.1zM60.1 14.3h3.1z"/>
<path d="M60.1 14.3l3.2 .1-.1-.1zM60.1 14.3l3.2 .1h-3.2z"/>
<path d="M62.1 17.1l1.2 .2-.1-.2zM62.1 17.1l1.2 .2h-1.1z"/>
<path d="M60.1 14.4h3.3zM60.1 14.4h3.3z"/>
<path d="M60.1 16l3.1 .2 .1-.2zM60.1 16l3.1 .2h-3.1z"/>
<path d="M62.2 17.3l1.3 .2-.2-.2zM62.2 17.3l1.3 .2h-1.2z"/>
<path d="M60.1 14.4l3.3 .1zM60.1 14.4l3.3 .1z"/>
<path d="M60.1 14.5l3.4 .2-.1-.2zM60.1 14.5l3.4 .2h-3.4z"/>
<path d="M60.1 15.8l3.2 .2 .1-.2zM60.1 15.8l3.2 .2h-3.2z"/>
<path d="M60.1 15.7l3.3 .1 .1-.1zM60.1 15.7l3.3 .1h-3.3z"/>
<path d="M62.3 17.5l1.3 .3-.1-.3zM62.3 17.5l1.3 .3h-1.2z"/>
<path d="M62 14.7h1.5zM62 14.7h1.5zM62 14.7h1.5z"/>
<path d="M62.1 14.7l1.4 .1zM62.1 14.7l1.4 .1zM62.2 14.8h1.3z"/>
<path d="M62.1 15.6h1.4zM62 15.7h1.5zM62 15.7h1.5z"/>
<path d="M62.2 14.8l1.3 .1zM62.2 14.8l1.3 .1z"/>
<path d="M62.3 14.9l1.2 .1zM62.3 14.9l1.2 .1z"/>
<path d="M62.4 15.5l1.1 .1zM62.4 15.5l1.1 .1h-1.2z"/>
<path d="M62.3 15.6h1.2zM62.3 15.6h1.2z"/>
<path d="M62.3 15.6h1.2zM62.1 15.6h1.4z"/>
<path d="M62.4 15l1.1 .1zM62.4 15l1.1 .1z"/>
<path d="M62.4 15.3l1.1 .1zM62.4 15.3l1.1 .1z"/>
<path d="M62.4 15.4l1.1 .1v-.1zM62.4 15.4l1.1 .1h-1.1z"/>
<path d="M62.4 15.1h1.1zM62.4 15.1h1.1z"/>
<path d="M62.4 15.1l1.1 .1zM62.4 15.1l1.1 .1z"/>
<path d="M62.4 15.2h1.1zM62.4 15.2h1.1zM62.4 15.2h1.1zM62.4 15.2h1.1zM62.4 15.2h1.1zM62.4 15.2h1.1zM62.4 15.2h1.1zM62.4 15.2h1.1z"/>
<path d="M62.4 15.2l1.1 .1v-.1zM62.4 15.2l1.1 .1h-1.1z"/>
<path d="M62.4 17.8l1.3 .2-.1-.2zM62.4 17.8l1.3 .2h-1.2z"/>
<path d="M62.5 18l1.3 .2-.1-.2zM62.5 18l1.3 .2h-1.2z"/>
<path d="M62.6 18.2h1.2zM62.6 18.2h1.2z"/>
<path d="M62.6 18.2l1.3 .1-.1-.1zM62.6 18.2l1.3 .1h-1.2z"/>
<path d="M62.7 18.3l1.2 .1zM62.7 18.3l1.2 .1z"/>
<path d="M62.7 18.4h1.3zM62.7 18.4h1.3z"/>
<path d="M62.7 18.4l1.3 .1zM62.7 18.4l1.3 .1z"/>
<path d="M62.8 18.5h1.2zM62.8 18.5h1.2z"/>
</g>
<g font-size="7.9">
<text x="23.3" y="69.9">BaneNOR, Jernbaneteknikk</text>
<text x="23.7" y="78.5">Symbolbibliotek, signalsymboler</text>
</g>
<text font-size="5.5" x="181" y="21.1">1.0</text>
<g font-size="3.9">
<text x="155" y="14.6">23.08.2021</text>
<text x="155" y="21.1">1 av 54</text>
<text x="27.4" y="94.2">1.</text>
<text x="34.9" y="94.2">Forside og beskrivelse</text>
<text x="27.5" y="100.1">2.</text>
<text x="35.1" y="100.1">Generelt</text>
<text x="27.5" y="106">3.</text>
<text x="35.1" y="106">Sporveksler og sporsperreutrustning</text>
<text x="27.6" y="111.9">4.</text>
<text x="35.1" y="111.9">Sporfelt, togdeteksjon, forrigling</text>
<text x="27.5" y="117.8">5.</text>
<text x="34.9" y="117.8">Kabelplan og skjematiskplan</text>
<text x="27.5" y="123.7">6.</text>
<text x="34.9" y="123.7">Lyssignaler</text>
<text x="27.5" y="129.6">7.</text>
<text x="35.2" y="129.6">Veisikringsanlegg</text>
<text x="27.6" y="135.6">8.</text>
<text x="35.1" y="135.6">Skilt/signaler</text>
<text x="27.6" y="141.6">9.</text>
<text x="34.9" y="141.6">Under og overbygning</text>
<text x="27.4" y="147.5">10. Lag, linjetyper og tekst</text>
</g>
<g font-size="2.8">
<text x="145" y="14.6">Dato</text>
<text x="178" y="13.9">Ark nr.</text>
<text x="145" y="21.1">Side</text>
</g>
</svg>
